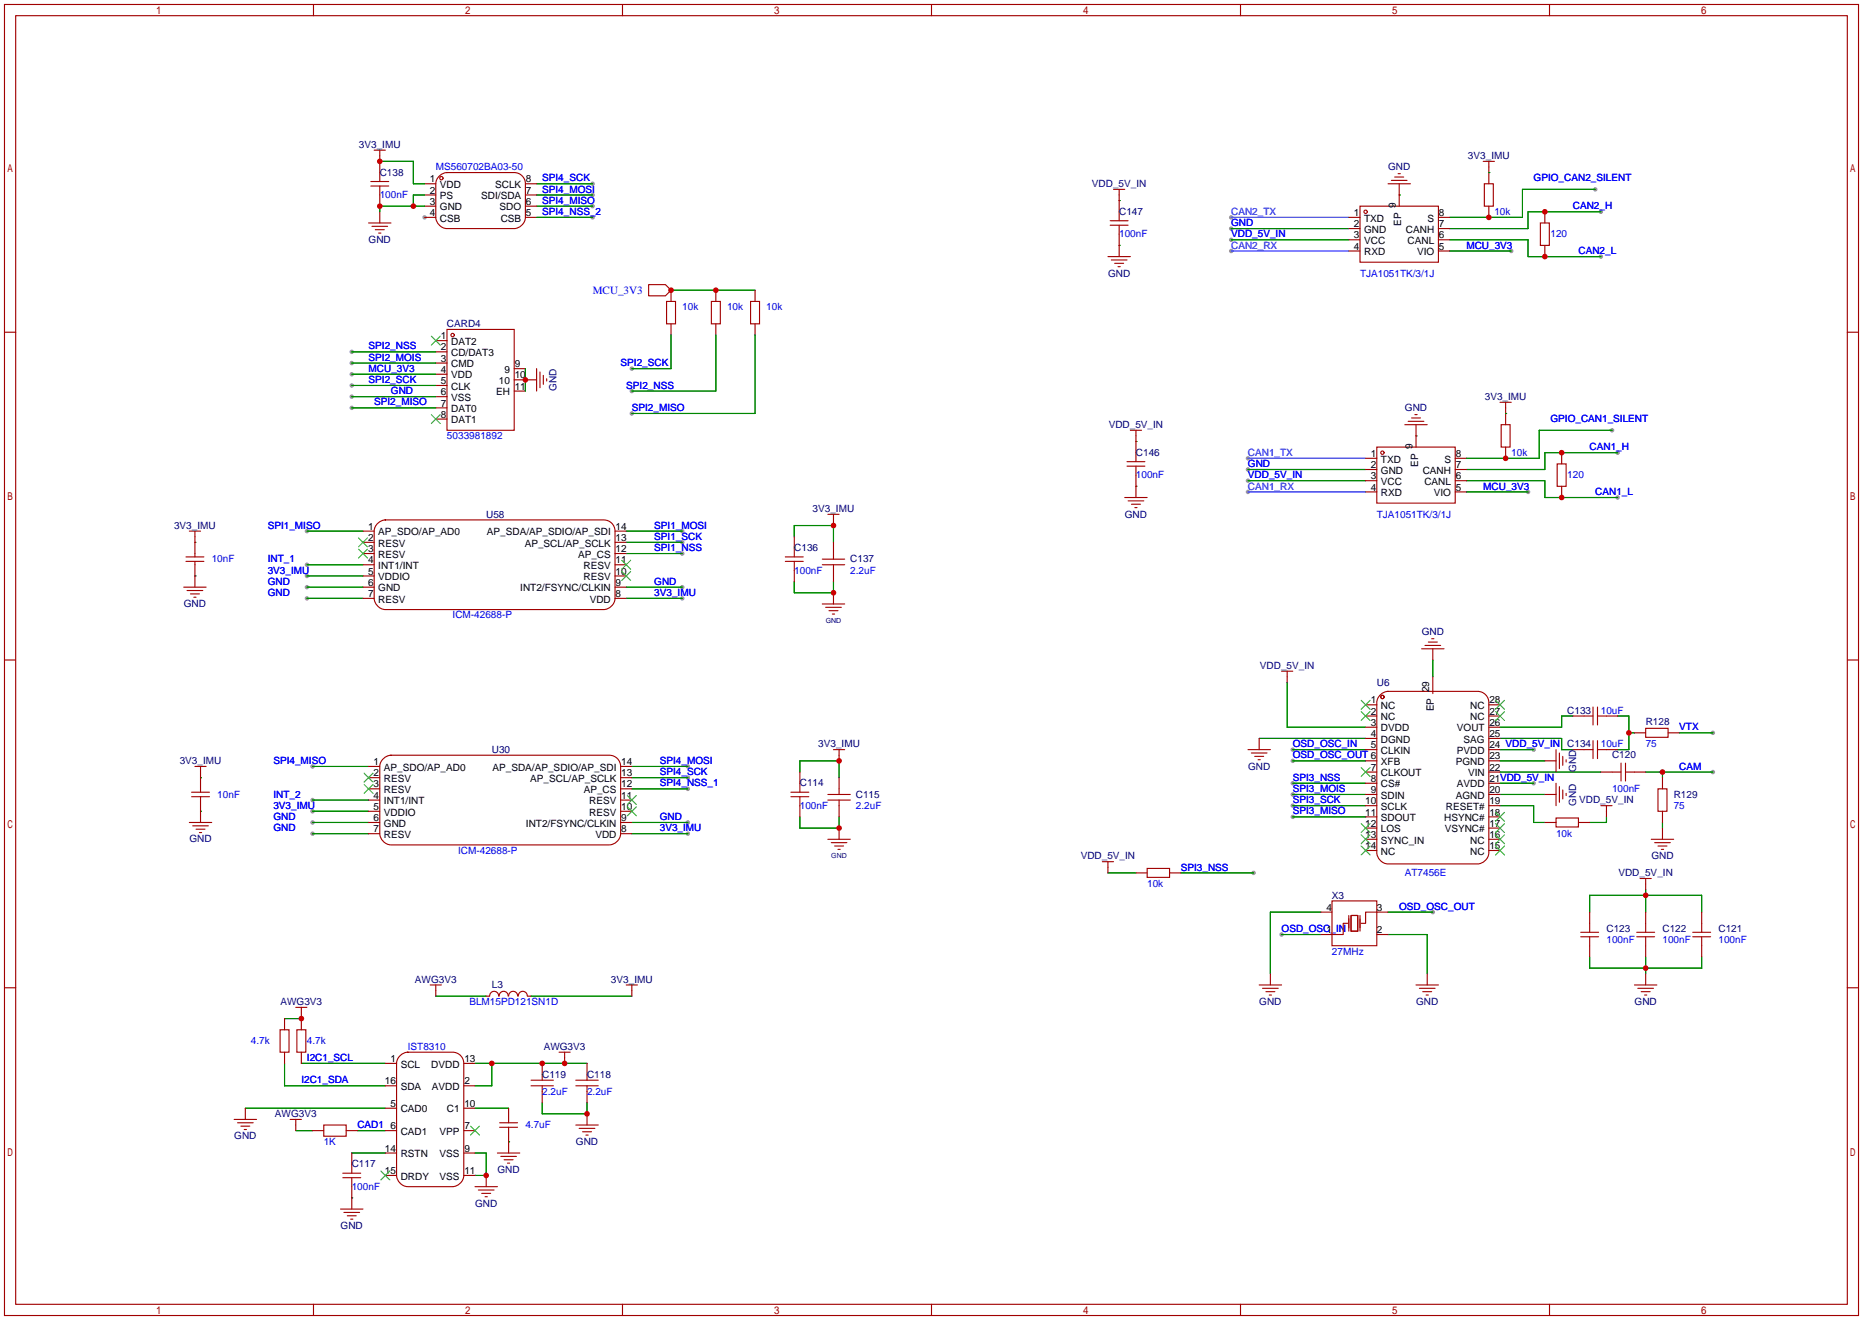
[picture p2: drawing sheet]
<svg xmlns="http://www.w3.org/2000/svg" width="422mm" height="299mm" viewBox="0 0 422 299" stroke-linecap="round" stroke-linejoin="round" font-family="sans-serif">
<g fill="#999">
<circle cx="96.3" cy="49.3" r=".51"/>
<circle cx="324.9" cy="206.8" r=".51"/>
<circle cx="290.6" cy="211.8" r=".51"/>
<circle cx="388.4" cy="166.1" r=".51"/>
<circle cx="388.4" cy="175" r=".51"/>
<circle cx="293.1" cy="169.9" r=".51"/>
<circle cx="293.1" cy="172.5" r=".51"/>
<circle cx="293.1" cy="182.6" r=".51"/>
<circle cx="293.1" cy="185.2" r=".51"/>
<circle cx="293.1" cy="180.1" r=".51"/>
<circle cx="293.1" cy="177.5" r=".51"/>
<circle cx="284.2" cy="197.9" r=".51"/>
<circle cx="347.7" cy="177.5" r=".51"/>
<circle cx="347.7" cy="169.9" r=".51"/>
<circle cx="70.9" cy="173.7" r=".51"/>
<circle cx="70.9" cy="181.4" r=".51"/>
<circle cx="70.9" cy="183.9" r=".51"/>
<circle cx="70.9" cy="186.4" r=".51"/>
<circle cx="70.9" cy="189" r=".51"/>
<circle cx="156" cy="173.7" r=".51"/>
<circle cx="156" cy="176.3" r=".51"/>
<circle cx="156" cy="178.8" r=".51"/>
<circle cx="156" cy="186.4" r=".51"/>
<circle cx="156" cy="189" r=".51"/>
<circle cx="69.6" cy="120.4" r=".51"/>
<circle cx="69.6" cy="128" r=".51"/>
<circle cx="69.6" cy="130.6" r=".51"/>
<circle cx="69.6" cy="133.1" r=".51"/>
<circle cx="69.6" cy="135.6" r=".51"/>
<circle cx="154.7" cy="120.4" r=".51"/>
<circle cx="154.7" cy="122.9" r=".51"/>
<circle cx="154.7" cy="125.5" r=".51"/>
<circle cx="154.7" cy="133.1" r=".51"/>
<circle cx="154.7" cy="135.6" r=".51"/>
<circle cx="134.4" cy="44.2" r=".51"/>
<circle cx="134.4" cy="41.7" r=".51"/>
<circle cx="134.4" cy="46.7" r=".51"/>
<circle cx="283" cy="106.4" r=".51"/>
<circle cx="283" cy="109" r=".51"/>
<circle cx="346.5" cy="111.5" r=".51"/>
<circle cx="366.8" cy="102.6" r=".51"/>
<circle cx="366.8" cy="112.8" r=".51"/>
<circle cx="283" cy="103.9" r=".51"/>
<circle cx="283" cy="111.5" r=".51"/>
<circle cx="279.1" cy="51.8" r=".51"/>
<circle cx="279.1" cy="54.4" r=".51"/>
<circle cx="342.6" cy="56.9" r=".51"/>
<circle cx="363" cy="48" r=".51"/>
<circle cx="363" cy="58.2" r=".51"/>
<circle cx="279.1" cy="49.3" r=".51"/>
<circle cx="279.1" cy="56.9" r=".51"/>
<circle cx="361.7" cy="42.9" r=".51"/>
<circle cx="143.3" cy="83.6" r=".51"/>
<circle cx="143.3" cy="88.6" r=".51"/>
<circle cx="143.3" cy="93.7" r=".51"/>
<circle cx="79.8" cy="79.8" r=".51"/>
<circle cx="79.8" cy="82.3" r=".51"/>
<circle cx="79.8" cy="84.8" r=".51"/>
<circle cx="79.8" cy="87.4" r=".51"/>
<circle cx="79.8" cy="89.9" r=".51"/>
<circle cx="79.8" cy="92.5" r=".51"/>
<circle cx="134.4" cy="49.3" r=".51"/>
<circle cx="365.5" cy="97.5" r=".51"/>
</g>
<g fill="none" stroke="#008700" stroke-width=".25">
<path d="M86.1 36.6h7.6v5.1h2.6M337.6 39.1h.1M96.3 44.2h-2.6v2.5M96.3 46.7h-10.2v1.3M121.7 44.2h12.7M121.7 41.7h12.7M121.7 46.7h12.7M121.7 49.3h12.7M253.7 45.5h.1M253.7 55.6h.1M279.1 51.8h26.7M279.1 54.4h26.7"/>
<path d="M317.2 44.2h.1M328.7 54.4h17.8v3.8h16.5M328.7 56.9h13.9M361.7 42.9h-16.5v6.4h-16.5M363 48h-16.5v3.8h-17.8M79.8 79.8h19M152.1 65.8h19.1M152.1 75.9v7.7h-8.8M162.3 75.9v12.7h-19M171.2 75.9v17.8h-27.9M79.8 82.3h19M79.8 84.8h19"/>
<path d="M79.8 87.4h19M79.8 89.9h19M79.8 92.5h19M119.1 83.6v5M321.1 98.8h.1M341.4 93.7h.1M365.5 97.5h-16.5v6.4h-16.5M257.6 100.1h.1M257.6 110.2h.1M283 106.4h26.6M283 109h26.6M332.5 109h17.8v3.8h16.5"/>
<path d="M332.5 111.5h14M366.8 102.6h-16.5v3.8h-17.8M44.2 122.9h.1M44.2 130.6h.1M69.6 120.4h12.7M69.6 128h12.7M69.6 130.6h12.7M69.6 133.1h12.7M69.6 135.6h12.7M142 120.4h12.7M142 133.1h12.7M142 135.6h12.7"/>
<path d="M142 122.9h12.7M142 125.5h12.7M180.1 131.8v2.6h8.9v-2.6M180.1 121.7v-2.6h8.9v3.8M291.8 154.7v10.1h17.8M324.9 149.6v3.8M45.5 176.3h.1M70.9 173.7h12.7M143.3 173.7h12.7M143.3 176.3h12.7M143.3 178.8h12.7M181.4 175v-2.5h8.8v3.8"/>
<path d="M285.5 167.4h24.1M293.1 172.5h16.5M293.1 169.9h16.5M293.1 177.5h16.5M340.1 172.5h10.2M340.1 175h22.9M340.1 167.4h14v2.5h2.5M340.1 169.9h7.6M340.1 177.5h7.6M356.6 162.3h-2.5v2.5h-14M366.8 162.3h2.5v7.6h-2.5M369.3 166.1h1.3"/>
<path d="M373.1 175h15.3M376.9 175v1.3M380.7 166.1h7.7M45.5 183.9h.1M70.9 186.4h12.7M70.9 181.4h12.7M70.9 183.9h12.7M70.9 189h12.7M143.3 186.4h12.7M143.3 189h12.7M181.4 185.2v2.5h8.8v-2.5M251.2 197.9h6.4"/>
<path d="M267.7 197.9h16.5M293.1 180.1h16.5M293.1 182.6h16.5M293.1 185.2h16.5M340.1 180.1h10.2M340.1 182.6h7.6v3.8h2.6M364.2 185.2v1.2h-3.8M376.9 186.4v1.3M290.6 211.8h8.9M299.5 206.8h-11.5v13.9M314.7 211.8h8.9v8.9M314.7 206.8h10.2"/>
<path d="M360.4 216.9v2.6h25.4v-2.6M360.4 206.8v-3.9h25.4v3.9M373.1 201.7v5.1M373.1 216.9v3.8M64.5 230.9h3.8M98.8 225.8h11.4M120.4 225.8h22.9M55.6 251.2h31.8M64.5 241v5.1h22.9M67.1 256.3h3.8M68.3 241h19.1M81 256.3h6.4"/>
<path d="M107.7 241h25.4M107.7 251.2h7.6M111.5 241v5.1h-3.8M115.3 258.8h.1M122.9 249.9v2.6h10.2v-2.6M79.8 271.5h.1M79.8 261.4h7.6M107.7 261.4h2.5v5h-2.5"/>
</g>
<path d="M279.1 49.3h26.7M279.1 56.9h26.7M283 103.9h26.6M283 111.5h26.6" fill="none" stroke="#36f" stroke-width=".25"/>
<g fill="none" stroke="#a10000" stroke-width=".25">
<path d="M1 1h420.4v297.2h-420.4zM3.6 3.6h415.2v292.1h-415.2zM71.1 1v2.6M141.1 1v2.6M211.2 1v2.6M281.3 1v2.6M351.3 1v2.6M84.8 34h2.6M86.1 34v7.1M317 39.4h.5M336.3 36.6h2.5M337.6 36.6v5.1"/>
<path d="M83.6 50.5h5M84.1 42.2h4M84.1 41.1h4M84.3 51.3h3.6M85.1 52.1h2M85.9 52.8h.5M86.1 42.2v4.5M86.1 48v2.5M96.3 41.7h2.5M96.3 44.2h2.5M96.3 46.7h2.5M96.3 49.3h2.5"/>
<path d="M99.4 40.1a2.69 2.69 0 0 1 1.9-1h15.3a2.54 2.54 0 0 1 2.5 2.6v7.6a2.72 2.72 0 0 1-2.5 2.5h-15.3a2.72 2.72 0 0 1-2.5-2.5v-7.6l.1-.6zM119.1 41.7h2.6M119.1 44.2h2.6M119.1 46.7h2.6M119.1 49.3h2.6M251.2 58.2h5.1M251.7 51.1h4.1M251.7 50h4.1M252 58.9h3.5M252.5 42.9h2.5M252.7 59.7h2.1M253.7 42.9v7.1"/>
<path d="M253.7 51.1v7.1M305.8 49.3h2.6M305.8 51.8h2.6M305.8 54.4h2.6M305.8 56.9h2.6M308.4 46.7h17.7v12.7h-17.7zM314.7 41.7h5.1M315.5 40.9h3.5M316.2 40.1h2.1M317.2 41.7v5M326.1 49.3h2.6M326.1 51.8h2.6"/>
<path d="M326.1 54.4h2.6M326.1 56.9h2.6M336.5 41.7h2.1v5h-2.1zM337.6 46.7v2.6M349.2 50.5h2.1v5.1h-2.1zM350.3 48v2.5M350.3 55.6v2.6M1 75.3h2.6M98.8 77.2h2.5M98.8 79.8h2.5M101.3 74.7h15.3v22.8h-15.3zM147.1 64.5h3.8l1.2 1.3-1.2 1.3h-3.8z"/>
<path d="M151.1 68.3h2.1v5.1h-2.1zM152.1 65.8h.1M152.1 65.8v2.5M152.1 73.4v2.5M161.3 68.3h2v5.1h-2zM162.3 65.8v2.5M162.3 73.4v2.5M170.2 68.3h2v5.1h-2zM171.2 65.8v2.5M171.2 73.4v2.5M253.5 60.5h.5M418.8 75.3h2.6"/>
<path d="M98.8 82.3h2.5M98.8 84.8h2.5M98.8 87.4h2.5M98.8 89.9h2.5M98.8 92.5h2.5M98.8 95h2.5M116.6 83.6h2.5M116.6 86.1h5.1M116.6 88.6h2.5M121.7 83.6v5M122.4 84.3v3.6M123.2 85.1v2"/>
<path d="M124 85.9v.5M256.3 97.5h2.5M257.6 97.5v7.1M318.5 96.3h5.1M319.3 95.5h3.5M320 94.7h2.1M320.8 94h.5M321.1 96.3v5M340.1 91.2h2.5M340.4 96.3h2v5h-2zM341.4 91.2v5.1M85.5 118.8a2.69 2.69 0 0 1 1.9-.9h49.5a2.54 2.54 0 0 1 2.5 2.5v15.2a2.72 2.72 0 0 1-2.5 2.6h-49.5a2.72 2.72 0 0 1-2.6-2.6v-15.2l.1-.6z"/>
<path d="M187.7 116.6h2.5M189 116.6v2.5M255 112.8h5.1M255.5 105.7h4.1M255.5 104.6h4.1M255.8 113.5h3.5M256.5 114.3h2.1M257.3 115.1h.5M257.6 105.7v7.1M309.6 103.9h2.6M309.6 106.4h2.6M309.6 109h2.6"/>
<path d="M309.6 111.5h2.6M312.2 101.3h17.7v12.7h-17.7zM329.9 103.9h2.6M329.9 106.4h2.6M329.9 109h2.6M329.9 111.5h2.6M341.4 101.3v2.6M353.1 105.2h2v5h-2zM354.1 102.6v2.6M354.1 110.2v2.6M41.7 133.1h5M42.2 127.3h4"/>
<path d="M42.2 126.2h4M42.4 133.9h3.6M42.9 120.4h2.6M43.2 134.6h2M43.9 135.4h.5M44.2 120.4v5.8M44.2 127.3v5.8M82.3 120.4h2.5M82.3 122.9h2.5M82.3 125.5h2.5M82.3 128h2.5M82.3 130.6h2.5"/>
<path d="M82.3 133.1h2.5M82.3 135.6h2.5M139.4 120.4h2.6M139.4 122.9h2.6M139.4 125.5h2.6M139.4 128h2.6M139.4 130.6h2.6M139.4 133.1h2.6M139.4 135.6h2.6M178.1 127.3h4M178.1 126.2h4M180.1 121.7v4.5"/>
<path d="M180.1 127.3v4.5M186.4 128h5.1M186.4 136.9h5.1M186.4 126.7h5.1M187.2 137.7h3.6M188 138.4h2M188.7 139.2h.5M189 122.9v3.8M189 128v3.8M189 134.4v2.5M1 149.6h2.6M290.6 152.1h2.5"/>
<path d="M291.8 152.1v2.6M309.6 159.8h2.6M312.8 157.7a2.69 2.69 0 0 1 1.9-1h20.3a2.54 2.54 0 0 1 2.6 2.6v34a2.72 2.72 0 0 1-2.6 2.5h-20.3a2.72 2.72 0 0 1-2.5-2.5v-34v-.6zM322.3 147.1h5.1M323.1 146.3h3.5M323.8 145.5h2.1M324.6 144.8h.5M324.9 147.1v2.5M324.9 153.4v3.8M337.6 159.8h2.5M418.8 149.6h2.6M43.4 179.6h4.1"/>
<path d="M44.2 173.7h2.5M45.5 173.7v5.9M83.6 173.7h2.5M83.6 176.3h2.5M83.6 178.8h2.5M86.7 172.1a2.69 2.69 0 0 1 1.9-.9h49.6a2.54 2.54 0 0 1 2.5 2.5v15.3a2.72 2.72 0 0 1-2.5 2.5h-49.6a2.72 2.72 0 0 1-2.5-2.5v-15.3l.1-.5zM140.7 173.7h2.6M140.7 176.3h2.6M140.7 178.8h2.6M179.3 179.6h4.1M181.4 175v4.6M189 169.9h2.5"/>
<path d="M190.2 169.9v2.6M190.2 176.3v3.8M283 169.9h5M283.7 170.7h3.6M284.5 171.4h2M285.2 172.2h.6M285.5 167.4v2.5M309.6 162.3h2.6M309.6 164.8h2.6M309.6 167.4h2.6M309.6 169.9h2.6M309.6 172.5h2.6"/>
<path d="M309.6 175h2.6M309.6 177.5h2.6M337.6 162.3h2.5M337.6 164.8h2.5M337.6 167.4h2.5M337.6 169.9h2.5M337.6 172.5h2.5M337.6 175h2.5M337.6 177.5h2.5M350.3 172.5h2.5M352.8 169.9v5.1M352.8 177.5v5.1"/>
<path d="M353.6 170.7v3.5M353.6 178.3v3.6M354.3 171.4v2.1M354.3 179.1v2M355.1 172.2v.5M355.1 179.8v.5M356.6 162.3h4.6M356.6 169.9h4.6M361.2 160.3v4M361.2 167.9v4.1M362.2 162.3h4.6M362.2 169.9h4.6"/>
<path d="M362.2 160.3v4M362.2 167.9v4.1M363 175h4.5M367.5 173v4M368.6 175h4.5M368.6 173v4M370.6 166.1h2.5M373.1 165.1h5.1v2h-5.1zM375.9 178.8h2.1v5.1h-2.1zM376.9 176.3v2.5M378.2 166.1h2.5M42.9 186.4h5.1"/>
<path d="M43.4 180.6h4.1M43.7 187.2h3.5M44.4 188h2.1M45.2 188.7h.5M45.5 180.6v5.8M83.6 186.4h2.5M83.6 181.4h2.5M83.6 183.9h2.5M83.6 189h2.5M140.7 186.4h2.6M140.7 181.4h2.6M140.7 183.9h2.6"/>
<path d="M140.7 189h2.6M179.3 180.6h4.1M181.4 180.6v4.6M187.7 180.1h5.1M187.7 190.2h5.1M187.7 181.4h5.1M188.5 191h3.5M189.2 191.8h2.1M190 192.5h.5M190.2 181.4v3.8M190.2 187.7v2.5M249.9 195.3h2.6"/>
<path d="M251.2 195.3v2.6M257.6 197.9h2.5M260.1 196.8h5.1v2.1h-5.1zM265.2 197.9h2.5M309.6 180.1h2.6M309.6 182.6h2.6M309.6 185.2h2.6M309.6 187.7h2.6M309.6 190.2h2.6M309.6 192.8h2.6M337.6 180.1h2.5M337.6 182.6h2.5"/>
<path d="M337.6 185.2h2.5M337.6 187.7h2.5M337.6 190.2h2.5M337.6 192.8h2.5M350.3 180.1h2.5M350.3 186.4h2.5M352.8 185.4h5.1v2.1h-5.1zM357.9 186.4h2.5M363 182.6h2.5M364.2 182.6v2.6M371.9 199.1h2.5M373.1 199.1v2.6"/>
<path d="M374.4 190.2h5.1M375.2 191h3.5M375.9 191.8h2.1M376.7 192.5h.5M376.9 183.9v2.5M376.9 187.7v2.5M299.5 206.8h2.5M302 204.2h10.2v10.2h-10.2zM305.6 209.3h-1.1v2.5h-5M305.8 207.5v3.6M306.3 207.5h1.5v3.6h-1.5zM308.4 207.5v3.6"/>
<path d="M312.2 211.8h2.5M314.7 206.8h-5.1v2.5h-1M358.4 211.3h4.1M358.4 212.3h4.1M360.4 206.8v4.5M360.4 212.3v4.6M371.1 211.3h4.1M371.1 212.3h4.1M373.1 206.8v4.5M373.1 212.3v4.6M383.8 211.3h4.1M383.8 212.3h4.1"/>
<path d="M385.8 206.8v4.5M385.8 212.3v4.6M1 223.9h2.6M63.5 233.4h2v5.1h-2zM64.5 230.9v2.5M64.5 238.5v2.5M67.1 228.3h2.5M67.3 233.4h2v5.1h-2zM68.3 228.3v5.1M68.3 238.5v2.5M90.6 239.5a2.69 2.69 0 0 1 1.9-1h10.1a2.54 2.54 0 0 1 2.6 2.5v25.4a2.72 2.72 0 0 1-2.6 2.6h-10.1a2.72 2.72 0 0 1-2.6-2.6v-25.4l.1-.5zM97.5 223.3h2.6"/>
<path d="M98.8 223.3v2.5M110.2 225.8h.8M111 225.8a1.01 1.01 0 0 1 1-1.1 1.01 1.01 0 0 1 1.1 1.1M113.2 225.8a1.01 1.01 0 0 1 1-1.1 1.01 1.01 0 0 1 1 1.1M115.3 225.8a1.01 1.01 0 0 1 1-1.1 1.01 1.01 0 0 1 1.1 1.1M117.5 225.8a1.01 1.01 0 0 1 1-1.1 1.01 1.01 0 0 1 1 1.1M119.6 225.8h.8M126.7 238.5h2.6M128 238.5v2.5M142 223.3h2.5M143.3 223.3v2.5M285.5 223.3h5.1"/>
<path d="M286.3 224h3.5M287 224.8h2.1M287.8 225.6h.5M288 220.7v2.6M321.1 223.3h5M321.8 224h3.6M322.6 224.8h2M323.3 225.6h.5M323.6 220.7v2.6M370.6 223.3h5.1M371.3 224h3.6M372.1 224.8h2"/>
<path d="M372.9 225.6h.5M373.1 220.7v2.6M418.8 223.9h2.6M53.1 253.7h5.1M53.8 254.5h3.6M54.6 255.3h2M55.4 256h.5M55.6 251.2v2.5M65.8 253.7h2.5M67.1 253.7v2.6M70.9 256.3h2.5M73.4 255h5.1v2.6h-5.1z"/>
<path d="M78.5 256.3h2.5M87.4 241h2.5M87.4 246.1h2.5M87.4 251.2h2.5M87.4 256.3h2.5M105.2 241h2.5M105.2 246.1h2.5M105.2 251.2h2.5M105.2 256.3h2.5M113.3 254.5h4M113.3 255.5h4M115.3 251.2v3.3"/>
<path d="M115.3 255.5v5.9M120.4 246.1h5.1M120.4 244.9h5.1M122.9 241v3.9M122.9 246.1v3.8M130.6 246.1h5M130.6 255h5M130.6 244.9h5M131.3 255.8h3.6M132.1 256.5h2M132.8 257.3h.5M133.1 241v3.9"/>
<path d="M133.1 246.1v3.8M133.1 252.5v2.5M77.2 274.1h5.1M77.7 267h4.1M77.7 265.9h4.1M78 274.8h3.5M78.7 275.6h2.1M79.5 276.4h.5M79.8 261.4v4.5M79.8 267v7.1M87.4 261.4h2.5M87.4 266.4h2.5"/>
<path d="M105.2 261.4h2.5M105.2 266.4h2.5M107.7 269h5.1M108.5 269.7h3.5M109.2 270.5h2.1M110 271.3h.5M110.2 266.4v2.6M112.8 261.4h5.1M113.5 262.1h3.6M114.3 262.9h2M115.1 263.7h.5M71.1 295.7v2.5"/>
<path d="M141.1 295.7v2.5M211.2 295.7v2.5M281.3 295.7v2.5M351.3 295.7v2.5"/>
<circle cx="100.1" cy="40.4" r=".38"/>
<circle cx="309.6" cy="48" r=".38"/>
<circle cx="102.6" cy="75.9" r=".38"/>
<circle cx="313.4" cy="102.6" r=".38"/>
<circle cx="313.4" cy="158" r=".38"/>
</g>
<g fill="none" stroke="#3c3" stroke-width=".25">
<path d="M97.8 76.2l2 2M99.8 76.2l-2 2M97.8 94l2 2M99.8 94l-2 2M81.3 121.9l2 2.1M81.3 124.5l2 2M83.3 121.9l-2 2.1M83.3 124.5l-2 2M141 129.5l2 2.1M141 127l2 2M143 129.5l-2 2.1M143 127l-2 2"/>
<path d="M308.6 158.7l2 2.1M310.6 158.7l-2 2.1M339.1 158.7l2 2.1M341.1 158.7l-2 2.1M82.5 175.3l2.1 2M82.5 177.8l2.1 2M84.6 175.3l-2.1 2M84.6 177.8l-2.1 2M308.6 161.3l2 2M308.6 174l2 2M310.6 161.3l-2 2M310.6 174l-2 2"/>
<path d="M339.1 161.3l2 2M341.1 161.3l-2 2M142.2 182.9l2.1 2M142.2 180.3l2.1 2.1M144.3 182.9l-2.1 2M144.3 180.3l-2.1 2.1M308.6 186.7l2 2M308.6 189.2l2 2.1M308.6 191.8l2 2M310.6 186.7l-2 2M310.6 189.2l-2 2.1M310.6 191.8l-2 2"/>
<path d="M339.1 191.8l2 2M339.1 189.2l2 2.1M339.1 186.7l2 2M339.1 184.1l2 2.1M341.1 191.8l-2 2M341.1 189.2l-2 2.1M341.1 186.7l-2 2M341.1 184.1l-2 2.1M106.7 255.3l2 2M108.7 255.3l-2 2M86.4 265.4l2 2.1M88.4 265.4l-2 2.1"/>
</g>
<g fill="#c00">
<circle cx="68.3" cy="230.9" r=".63"/>
<circle cx="128" cy="241" r=".63"/>
<circle cx="111.5" cy="241" r=".63"/>
<circle cx="122.9" cy="241" r=".63"/>
<circle cx="133.1" cy="252.5" r=".63"/>
<circle cx="110.2" cy="266.4" r=".63"/>
<circle cx="376.9" cy="175" r=".63"/>
<circle cx="373.1" cy="219.5" r=".63"/>
<circle cx="373.1" cy="202.9" r=".63"/>
<circle cx="369.3" cy="166.1" r=".63"/>
<circle cx="190.2" cy="187.7" r=".63"/>
<circle cx="190.2" cy="172.5" r=".63"/>
<circle cx="189" cy="134.4" r=".63"/>
<circle cx="189" cy="119.1" r=".63"/>
<circle cx="354.1" cy="102.6" r=".63"/>
<circle cx="354.1" cy="112.8" r=".63"/>
<circle cx="350.3" cy="48" r=".63"/>
<circle cx="350.3" cy="58.2" r=".63"/>
<circle cx="337.6" cy="49.3" r=".63"/>
<circle cx="162.3" cy="65.8" r=".63"/>
<circle cx="152.1" cy="65.8" r=".63"/>
<circle cx="119.1" cy="86.1" r=".63"/>
<circle cx="86.1" cy="46.7" r=".63"/>
<circle cx="93.7" cy="46.7" r=".63"/>
<circle cx="86.1" cy="36.6" r=".63"/>
<circle cx="341.4" cy="103.9" r=".63"/>
</g>
<text font-size="2.5" fill="#00f" x="134.4" y="66.6">MCU_3V3</text>
<g font-size="2.3" fill="#000080">
<text x="81.4" y="33.5">3V3_IMU</text>
<text x="86.1" y="39.8">C138</text>
<text x="314.7" y="38.6">GND</text>
<text x="332.8" y="36">3V3_IMU</text>
<text x="247.6" y="42.4">VDD_5V_IN</text>
<text x="253.7" y="48.7">C147</text>
<text x="83.6" y="55.1">GND</text>
<text x="251.2" y="62.7">GND</text>
<text x="101.3" y="74.1">CARD4</text>
<text x="126.2" y="88.6" transform="rotate(-90 126.2 88.6)">GND</text>
<text x="318.5" y="93.2">GND</text>
<text x="336.6" y="90.6">3V3_IMU</text>
<text x="251.4" y="97">VDD_5V_IN</text>
<text x="257.6" y="103.3">C146</text>
<text x="39.5" y="119.9">3V3_IMU</text>
<text x="110.2" y="117.3">U58</text>
<text x="184.2" y="116">3V3_IMU</text>
<text x="255" y="117.3">GND</text>
<text x="180.1" y="124.9">C136</text>
<text x="192.8" y="127.5">C137</text>
<text x="41.7" y="137.6">GND</text>
<text x="322.3" y="144">GND</text>
<text x="285.7" y="151.6">VDD_5V_IN</text>
<text x="312.2" y="155.4">U6</text>
<text x="355.3" y="161.8">C133</text>
<text x="373.1" y="164.3">R128</text>
<text x="40.7" y="173.2">3V3_IMU</text>
<text x="111.5" y="170.7">U30</text>
<text x="185.5" y="169.4">3V3_IMU</text>
<text x="355.3" y="169.4">C134</text>
<text x="365.5" y="171.9">C120</text>
<text x="181.4" y="178.3">C114</text>
<text x="283" y="174.5">GND</text>
<text x="357.3" y="175" transform="rotate(-90 357.3 175)">GND</text>
<text x="194.1" y="180.8">C115</text>
<text x="357.3" y="182.6" transform="rotate(-90 357.3 182.6)">GND</text>
<text x="358.1" y="182.1">VDD_5V_IN</text>
<text x="379.5" y="180.8">R129</text>
<text x="42.9" y="191">GND</text>
<text x="245" y="194.8">VDD_5V_IN</text>
<text x="374.4" y="194.8">GND</text>
<text x="302" y="203.7">X3</text>
<text x="366.9" y="198.6">VDD_5V_IN</text>
<text x="364.2" y="211.3">C123</text>
<text x="376.9" y="211.3">C122</text>
<text x="389.6" y="211.3">C121</text>
<text x="63.6" y="227.8">AWG3V3</text>
<text x="94.1" y="222.7">AWG3V3</text>
<text x="111.5" y="224">L3</text>
<text x="138.5" y="222.7">3V3_IMU</text>
<text x="285.5" y="227.8">GND</text>
<text x="321.1" y="227.8">GND</text>
<text x="370.6" y="227.8">GND</text>
<text x="123.3" y="238">AWG3V3</text>
<text x="122.9" y="244.3">C119</text>
<text x="133.1" y="244.3">C118</text>
<text x="62.3" y="253.2">AWG3V3</text>
<text x="53.1" y="258.3">GND</text>
<text x="130.6" y="259.6">GND</text>
<text x="79.8" y="264.6">C117</text>
<text x="112.8" y="265.9">GND</text>
<text x="107.7" y="273.5">GND</text>
<text x="77.2" y="278.6">GND</text>
</g>
<g font-size="2.3">
<text x="97.4" y="41.3">1</text>
<text x="119.3" y="41.3">8</text>
<text x="97.4" y="43.9">2</text>
<text x="97.4" y="46.4">3</text>
<text x="99.7" y="42.6">VDD</text>
<text x="99.7" y="45.2">PS</text>
<text x="99.7" y="47.7">GND</text>
<text x="109.1" y="45.2">SDI/SDA</text>
<text x="112.3" y="42.6">SCLK</text>
<text x="113.3" y="47.7">SDO</text>
<text x="119.3" y="46.4">6</text>
<text x="119.3" y="43.9">7</text>
<text x="316.4" y="47.1" transform="rotate(-90 316.4 47.1)">9</text>
<text x="97.4" y="49">4</text>
<text x="99.7" y="50.2">CSB</text>
<text x="113.5" y="50.2">CSB</text>
<text x="119.3" y="49">5</text>
<text x="307" y="49">1</text>
<text x="307" y="51.5">2</text>
<text x="309.3" y="50.2">TXD</text>
<text x="309.3" y="52.8">GND</text>
<text x="317.7" y="51.2" transform="rotate(-90 317.7 51.2)">EP</text>
<text x="318.8" y="52.8">CANH</text>
<text x="323.7" y="50.2">S</text>
<text x="326.3" y="51.5">7</text>
<text x="326.3" y="49">8</text>
<text x="307" y="54">3</text>
<text x="307" y="56.6">4</text>
<text x="309.3" y="55.3">VCC</text>
<text x="309.3" y="57.9">RXD</text>
<text x="319.1" y="55.3">CANL</text>
<text x="321.3" y="57.9">VIO</text>
<text x="326.3" y="56.6">5</text>
<text x="326.3" y="54">6</text>
<text x="100" y="76.9">1</text>
<text x="100" y="79.4">2</text>
<text x="100" y="82">3</text>
<text x="102.3" y="78.2">DAT2</text>
<text x="102.3" y="80.7">CD/DAT3</text>
<text x="102.3" y="83.3">CMD</text>
<text x="116.7" y="83.3">9</text>
<text x="100" y="84.5">4</text>
<text x="100" y="87.1">5</text>
<text x="100" y="89.6">6</text>
<text x="102.3" y="85.8">VDD</text>
<text x="102.3" y="88.3">CLK</text>
<text x="112.5" y="89.6">EH</text>
<text x="113.1" y="87.1">10</text>
<text x="114.4" y="84.5">9</text>
<text x="116.7" y="85.8">10</text>
<text x="116.7" y="88.3">11</text>
<text x="100" y="92.1">7</text>
<text x="100" y="94.7">8</text>
<text x="102.3" y="90.9">VSS</text>
<text x="102.3" y="93.4">DAT0</text>
<text x="102.3" y="96">DAT1</text>
<text x="320.3" y="101.7" transform="rotate(-90 320.3 101.7)">9</text>
<text x="310.8" y="103.6">1</text>
<text x="310.8" y="106.1">2</text>
<text x="313.1" y="104.8">TXD</text>
<text x="313.1" y="107.4">GND</text>
<text x="321.5" y="105.8" transform="rotate(-90 321.5 105.8)">EP</text>
<text x="322.6" y="107.4">CANH</text>
<text x="327.5" y="104.8">S</text>
<text x="330.1" y="106.1">7</text>
<text x="330.1" y="103.6">8</text>
<text x="310.8" y="108.7">3</text>
<text x="310.8" y="111.2">4</text>
<text x="313.1" y="109.9">VCC</text>
<text x="313.1" y="112.5">RXD</text>
<text x="323" y="109.9">CANL</text>
<text x="325.1" y="112.5">VIO</text>
<text x="330.1" y="111.2">5</text>
<text x="330.1" y="108.7">6</text>
<text x="83.4" y="120.1">1</text>
<text x="83.4" y="122.6">2</text>
<text x="83.4" y="125.2">3</text>
<text x="85.8" y="121.4">AP_SDO/AP_AD0</text>
<text x="85.8" y="123.9">RESV</text>
<text x="110.4" y="121.4">AP_SDA/AP_SDIO/AP_SDI</text>
<text x="119" y="123.9">AP_SCL/AP_SCLK</text>
<text x="139.6" y="125.2">12</text>
<text x="139.6" y="122.6">13</text>
<text x="139.6" y="120.1">14</text>
<text x="83.4" y="127.7">4</text>
<text x="83.4" y="130.2">5</text>
<text x="85.8" y="126.4">RESV</text>
<text x="85.8" y="129">INT1/INT</text>
<text x="85.8" y="131.5">VDDIO</text>
<text x="131.1" y="126.4">AP_CS</text>
<text x="132.3" y="131.5">RESV</text>
<text x="132.3" y="129">RESV</text>
<text x="139.6" y="130.2">10</text>
<text x="139.6" y="127.7">11</text>
<text x="83.4" y="132.8">6</text>
<text x="83.4" y="135.3">7</text>
<text x="85.8" y="134.1">GND</text>
<text x="85.8" y="136.6">RESV</text>
<text x="118" y="134.1">INT2/FSYNC/CLKIN</text>
<text x="133.7" y="136.6">VDD</text>
<text x="139.6" y="135.3">8</text>
<text x="139.6" y="132.8">9</text>
<text x="310.8" y="159.5">1</text>
<text x="310.8" y="162">2</text>
<text x="313.1" y="160.7">NC</text>
<text x="324.1" y="157" transform="rotate(-90 324.1 157)">29</text>
<text x="325.1" y="161.2" transform="rotate(-90 325.1 161.2)">EP</text>
<text x="333.4" y="160.7">NC</text>
<text x="337.7" y="162">27</text>
<text x="337.7" y="159.5">28</text>
<text x="310.8" y="164.5">3</text>
<text x="310.8" y="167.1">4</text>
<text x="313.1" y="163.3">NC</text>
<text x="313.1" y="165.8">DVDD</text>
<text x="330.3" y="165.8">VOUT</text>
<text x="333.4" y="163.3">NC</text>
<text x="337.7" y="167.1">25</text>
<text x="337.7" y="164.5">26</text>
<text x="84.7" y="173.4">1</text>
<text x="140.8" y="173.4">14</text>
<text x="310.8" y="169.6">5</text>
<text x="313.1" y="168.3">DGND</text>
<text x="313.1" y="170.9">CLKIN</text>
<text x="313.1" y="173.4">XFB</text>
<text x="330.1" y="173.4">PGND</text>
<text x="330.3" y="170.9">PVDD</text>
<text x="331.8" y="168.3">SAG</text>
<text x="337.7" y="172.2">23</text>
<text x="337.7" y="169.6">24 VDD_5V_IN</text>
<text x="84.7" y="176">2</text>
<text x="84.7" y="178.5">3</text>
<text x="87" y="174.7">AP_SDO/AP_AD0</text>
<text x="87" y="177.2">RESV</text>
<text x="87" y="179.8">RESV</text>
<text x="111.7" y="174.7">AP_SDA/AP_SDIO/AP_SDI</text>
<text x="120.2" y="177.2">AP_SCL/AP_SCLK</text>
<text x="132.3" y="179.8">AP_CS</text>
<text x="140.8" y="178.5">12</text>
<text x="140.8" y="176">13</text>
<text x="310.8" y="174.7">7</text>
<text x="310.8" y="177.2">8</text>
<text x="310.8" y="179.8">9</text>
<text x="313.1" y="176">CLKOUT</text>
<text x="313.1" y="178.5">CS#</text>
<text x="330.3" y="178.5">AVDD</text>
<text x="332.8" y="176">VIN</text>
<text x="337.7" y="179.8">20</text>
<text x="337.7" y="177.2">21VDD_5V_IN</text>
<text x="337.7" y="174.7">22</text>
<text x="84.7" y="181">4</text>
<text x="84.7" y="183.6">5</text>
<text x="87" y="182.3">INT1/INT</text>
<text x="87" y="184.9">VDDIO</text>
<text x="133.6" y="184.9">RESV</text>
<text x="133.6" y="182.3">RESV</text>
<text x="140.8" y="183.6">10</text>
<text x="140.8" y="181">11</text>
<text x="309.5" y="182.3">10</text>
<text x="309.5" y="184.9">11</text>
<text x="313.1" y="181">SDIN</text>
<text x="313.1" y="183.6">SCLK</text>
<text x="327.8" y="183.6">RESET#</text>
<text x="330.1" y="181">AGND</text>
<text x="337.7" y="184.9">18</text>
<text x="337.7" y="182.3">19</text>
<text x="84.7" y="186.1">6</text>
<text x="84.7" y="188.7">7</text>
<text x="87" y="187.4">GND</text>
<text x="87" y="189.9">RESV</text>
<text x="119.2" y="187.4">INT2/FSYNC/CLKIN</text>
<text x="135" y="189.9">VDD</text>
<text x="140.8" y="188.7">8</text>
<text x="140.8" y="186.1">9</text>
<text x="309.5" y="187.4">12</text>
<text x="309.5" y="189.9">13</text>
<text x="313.1" y="186.1">SDOUT</text>
<text x="313.1" y="188.7">LOS</text>
<text x="313.1" y="191.2">SYNC_IN</text>
<text x="327.4" y="186.1">HSYNC#</text>
<text x="327.6" y="188.7">VSYNC#</text>
<text x="333.4" y="191.2">NC</text>
<text x="337.7" y="189.9">16</text>
<text x="337.7" y="187.4">17</text>
<text x="309.5" y="192.5">14</text>
<text x="313.1" y="193.7">NC</text>
<text x="333.4" y="193.7">NC</text>
<text x="337.7" y="192.5">15</text>
<text x="300.7" y="206.4">4</text>
<text x="312.2" y="206.4">3</text>
<text x="300.7" y="211.5">1</text>
<text x="312.2" y="211.5">2</text>
<text x="87.3" y="245.8">16</text>
<text x="88.5" y="240.7">1</text>
<text x="90.9" y="242">SCL</text>
<text x="97.8" y="242">DVDD</text>
<text x="105.3" y="245.8">2</text>
<text x="105.3" y="240.7">13</text>
<text x="88.5" y="250.9">5</text>
<text x="90.9" y="247.1">SDA</text>
<text x="97.9" y="247.1">AVDD</text>
<text x="105.3" y="250.9">10</text>
<text x="88.5" y="256">6</text>
<text x="90.9" y="252.2">CAD0</text>
<text x="90.9" y="257.2">CAD1</text>
<text x="99.7" y="257.2">VPP</text>
<text x="101.3" y="252.2">C1</text>
<text x="105.3" y="256">7</text>
<text x="87.3" y="261.1">14</text>
<text x="90.9" y="262.3">RSTN</text>
<text x="99.7" y="262.3">VSS</text>
<text x="105.3" y="261.1">9</text>
<text x="87.3" y="266.1">15</text>
<text x="90.9" y="267.4">DRDY</text>
<text x="99.7" y="267.4">VSS</text>
<text x="105.3" y="266.1">11</text>
</g>
<g font-size="2.3" fill="#00f">
<text x="98.8" y="38.6">MS560702BA03-50</text>
<text x="122.9" y="41.1">SPI4_SCK</text>
<text x="347.7" y="41.1">GPIO_CAN2_SILENT</text>
<text x="86.1" y="44.9">100nF</text>
<text x="122.9" y="43.7">SPI4_MOSI</text>
<text x="122.9" y="46.2">SPI4_MISO</text>
<text x="356.6" y="47.5">CAN2_H</text>
<text x="122.9" y="48.7">SPI4_NSS_2</text>
<text x="253.7" y="53.8">100nF</text>
<text x="279.1" y="51.3">GND</text>
<text x="279.1" y="53.8">VDD_5V_IN</text>
<text x="338.8" y="48.7">10k</text>
<text x="351.5" y="53.8">120</text>
<text x="332.5" y="56.4">MCU_3V3</text>
<text x="357.9" y="57.6">CAN2_L</text>
<text x="308.4" y="62.7">TJA1051TK/3/1J</text>
<text x="154.7" y="70.3">10k</text>
<text x="164.8" y="70.3">10k</text>
<text x="173.7" y="70.3">10k</text>
<text x="83.6" y="79.2">SPI2_NSS</text>
<text x="83.6" y="81.8">SPI2_MOIS</text>
<text x="140.7" y="83">SPI2_SCK</text>
<text x="83.6" y="84.3">MCU_3V3</text>
<text x="83.6" y="86.8">SPI2_SCK</text>
<text x="88.6" y="89.4">GND</text>
<text x="142" y="88.1">SPI2_NSS</text>
<text x="84.8" y="91.9">SPI2_MISO</text>
<text x="143.3" y="93.2">SPI2_MISO</text>
<text x="351.5" y="95.7">GPIO_CAN1_SILENT</text>
<text x="101.3" y="99.5">5033981892</text>
<text x="283" y="105.9">GND</text>
<text x="342.6" y="103.3">10k</text>
<text x="360.4" y="102.1">CAN1_H</text>
<text x="257.6" y="108.4">100nF</text>
<text x="283" y="108.4">VDD_5V_IN</text>
<text x="336.3" y="111">MCU_3V3</text>
<text x="355.3" y="108.4">120</text>
<text x="361.7" y="112.2">CAN1_L</text>
<text x="60.7" y="119.9">SPI1_MISO</text>
<text x="148.3" y="119.9">SPI1_MOSI</text>
<text x="312.2" y="117.3">TJA1051TK/3/1J</text>
<text x="148.3" y="122.4">SPI1_SCK</text>
<text x="148.3" y="124.9">SPI1_NSS</text>
<text x="48" y="127.5">10nF</text>
<text x="60.7" y="127.5">INT_1</text>
<text x="60.7" y="130">3V3_IMU</text>
<text x="180.1" y="130">100nF</text>
<text x="192.8" y="130">2.2uF</text>
<text x="60.7" y="132.6">GND</text>
<text x="60.7" y="135.1">GND</text>
<text x="148.3" y="132.6">GND</text>
<text x="148.3" y="135.1">3V3_IMU</text>
<text x="102.6" y="140.2">ICM-42688-P</text>
<text x="363" y="161.8">10uF</text>
<text x="380.7" y="165.6">VTX</text>
<text x="62" y="173.2">SPI4_MISO</text>
<text x="149.6" y="173.2">SPI4_MOSI</text>
<text x="293.1" y="169.4">OSD_OSC_IN</text>
<text x="293.1" y="171.9">OSD_OSC_OUT 6</text>
<text x="363" y="169.4">10uF</text>
<text x="373.1" y="169.4">75</text>
<text x="149.6" y="175.7">SPI4_SCK</text>
<text x="149.6" y="178.3">SPI4_NSS_1</text>
<text x="293.1" y="179.5">SPI3_MOIS</text>
<text x="293.1" y="177">SPI3_NSS</text>
<text x="365.5" y="179.5">100nF</text>
<text x="380.7" y="174.5">CAM</text>
<text x="49.3" y="180.8">10nF</text>
<text x="62" y="180.8">INT_2</text>
<text x="62" y="183.4">3V3_IMU</text>
<text x="62" y="185.9">GND</text>
<text x="149.6" y="185.9">GND</text>
<text x="181.4" y="183.4">100nF</text>
<text x="194.1" y="183.4">2.2uF</text>
<text x="293.1" y="182.1">SPI3_SCK</text>
<text x="293.1" y="184.6">SPI3_MISO</text>
<text x="379.5" y="183.4">75</text>
<text x="62" y="188.4">GND</text>
<text x="149.6" y="188.4">3V3_IMU</text>
<text x="352.8" y="189.7">10k</text>
<text x="103.9" y="193.5">ICM-42688-P</text>
<text x="267.7" y="197.3">SPI3_NSS</text>
<text x="260.1" y="201.1">10k</text>
<text x="318.5" y="198.6">AT7456E</text>
<text x="317.2" y="206.2">OSD_OSC_OUT</text>
<text x="290.6" y="211.3">OSD_OSC_IN</text>
<text x="364.2" y="213.8">100nF</text>
<text x="376.9" y="213.8">100nF</text>
<text x="389.6" y="213.8">100nF</text>
<text x="302" y="216.4">27MHz</text>
<text x="106.4" y="227.8">BLM15PD121SN1D</text>
<text x="56.9" y="236.7">4.7k</text>
<text x="69.6" y="236.7">4.7k</text>
<text x="92.5" y="238">IST8310</text>
<text x="68.3" y="245.6">I2C1_SDA</text>
<text x="69.6" y="240.5">I2C1_SCL</text>
<text x="122.9" y="248.1">2.2uF</text>
<text x="133.1" y="248.1">2.2uF</text>
<text x="81" y="255.7">CAD1</text>
<text x="119.1" y="255.7">4.7uF</text>
<text x="73.4" y="259.6">1K</text>
<text x="79.8" y="269.7">100nF</text>
</g>
<g font-size="2.3" fill="#36f">
<text x="279.1" y="48.7">CAN2_TX</text>
<text x="279.1" y="56.4">CAN2_RX</text>
<text x="283" y="103.3">CAN1_TX</text>
<text x="283" y="111">CAN1_RX</text>
</g>
<g font-size="1.6" fill="#000080">
<text x="187.2" y="141.2">GND</text>
<text x="188.5" y="194.6">GND</text>
</g>
</svg>
